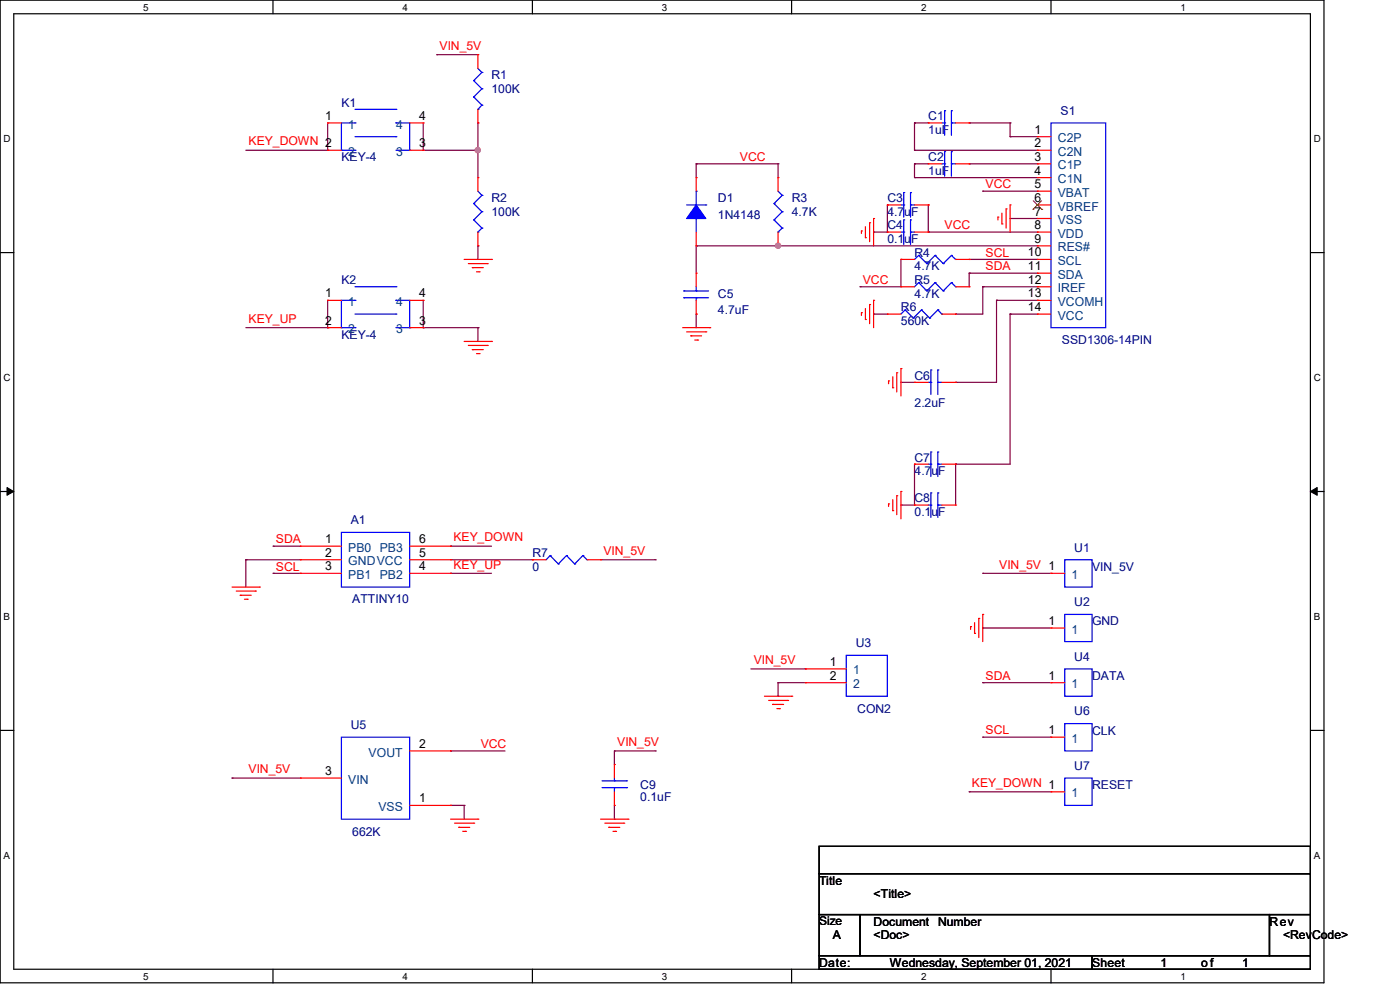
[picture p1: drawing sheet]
<svg xmlns="http://www.w3.org/2000/svg" width="297mm" height="210mm" viewBox="0 0 297 210" stroke-linecap="round" stroke-linejoin="round" font-family="sans-serif">
<path d="M0 0h280.9v208.5h-280.9zM2.9 2.9h275.1v202.7h-275.1z" fill="none" stroke="#000" stroke-width=".25"/>
<g fill="#fff">
<path d="M30.4 .3h1.1v2.4h-1.1z"/>
<path d="M30.4 205.9h1.1v2.3h-1.1z"/>
</g>
<path d="M57.9 0v2.9M57.9 205.6v2.9" fill="none" stroke="#000" stroke-width=".25"/>
<g fill="#fff">
<path d="M85.4 .3h1.1v2.4h-1.1z"/>
<path d="M85.4 205.9h1.1v2.3h-1.1z"/>
</g>
<path d="M112.9 0v2.9M112.9 205.6v2.9" fill="none" stroke="#000" stroke-width=".25"/>
<g fill="#fff">
<path d="M140.4 .3h1.2v2.4h-1.2z"/>
<path d="M140.4 205.9h1.2v2.3h-1.2z"/>
</g>
<path d="M167.9 0v2.9M167.9 205.6v2.9" fill="none" stroke="#000" stroke-width=".25"/>
<g fill="#fff">
<path d="M195.4 .3h1.2v2.4h-1.2z"/>
<path d="M195.4 205.9h1.2v2.3h-1.2z"/>
</g>
<path d="M223 0v2.9M223 205.6v2.9" fill="none" stroke="#000" stroke-width=".25"/>
<g fill="#fff">
<path d="M250.4 .3h1.2v2.4h-1.2z"/>
<path d="M250.4 205.9h1.2v2.3h-1.2z"/>
<path d="M.8 28.2h1.4v2.4h-1.4z"/>
<path d="M278.7 28.2h1.5v2.4h-1.5z"/>
<path d="M.8 78.9h1.4v2.3h-1.4z"/>
<path d="M278.7 78.9h1.5v2.3h-1.5z"/>
</g>
<path d="M0 53.6h2.9M278 53.6h2.9" fill="none" stroke="#000" stroke-width=".25"/>
<g fill="#fff">
<path d="M.8 129.6h1.3v2.3h-1.3z"/>
<path d="M278.7 129.6h1.4v2.3h-1.4z"/>
</g>
<path d="M0 104.3h2.9M278 104.3h2.9" fill="none" stroke="#000" stroke-width=".25"/>
<path d="M1.5 103.4l1.4 .9-1.4 .8zM278 104.3l1.4-.9v1.7z" fill="#000" stroke="#000" stroke-width=".21"/>
<g fill="#fff">
<path d="M.8 180.3h1.3v2.3h-1.3z"/>
<path d="M278.7 180.3h1.4v2.3h-1.4z"/>
</g>
<path d="M0 154.9h2.9M278 154.9h2.9M173.8 179.5h104.2v5.8h-104.2zM173.8 185.3h104.2v8.7h-104.2zM173.8 194h8.7v8.7h-8.7zM182.5 194h86.8v8.7h-86.8zM269.3 194h8.7v8.7h-8.7zM173.8 202.7h57.9v2.9h-57.9zM231.7 202.7h46.3v2.9h-46.3z" fill="none" stroke="#000" stroke-width=".25"/>
<g fill="none" stroke="#800040" stroke-width=".25">
<path d="M92.7 11.6h.1M92.7 11.6h8.7M52.2 31.9h17.3M69.5 31.9h.1M69.5 26.1v5.8M89.8 31.9h.1M89.8 31.9h11.6M89.8 26.1v5.8M101.4 26.1h.1M101.4 31.9h.1M101.4 26.1v11.6M147.7 34.8h.1"/>
<path d="M147.7 34.8h17.4M147.7 34.8v2.9M165.1 34.8h.1M165.1 34.8v2.9M194 26.1h.1M194 31.9h.1M194 34.8h.1M194 37.7h.1M194 26.1h2.9M194 26.1v5.8M194 34.8v2.9M194 31.9h26.1"/>
<path d="M194 34.8h2.9M194 37.7h26.1M205.6 26.1h.1M205.6 34.8h.1M205.6 26.1h8.7M205.6 34.8h14.5M214.3 29h.1M214.3 26.1h.1M214.3 29h5.8M214.3 26.1v2.9M101.4 52.2h.1M101.4 52.2v2.8"/>
<path d="M147.7 52.2h.1M147.7 52.2h72.4M147.7 52.2v5.8M165.1 52.2h.1M185.3 49.2h.1M188.3 43.5h.1M188.3 43.5v5.7h-3M191.1 55h.1M191.1 55v5.8h-8.6M196.9 43.5h.1M196.9 49.2h.1M196.9 49.2h23.2"/>
<path d="M196.9 43.5v5.7M205.6 55h.1M205.6 58h.1M205.6 55h14.5M205.6 58h14.5M205.6 58v2.8M208.5 40.6h.1M208.5 40.6h11.6M214.3 46.4h.1M214.3 46.4h5.8M52.2 69.5h17.3M69.5 69.5h.1"/>
<path d="M69.5 63.7v5.8M89.8 69.5h.1M89.8 69.5h11.6M89.8 63.7v5.8M101.4 69.5h.1M101.4 69.5v2.9M147.7 66.6h.1M147.7 66.6v2.9M182.5 60.8h.1M185.3 66.6h.1M185.3 66.6h3M202.7 66.6h.1"/>
<path d="M208.5 60.8h.1M208.5 60.8h11.6M208.5 60.8v5.8h-5.8M211.4 63.7h.1M211.4 63.7h8.7M211.4 63.7v17.4h-8.7M214.3 66.6h.1M214.3 66.6v31.9h-11.6M214.3 66.6h5.8M191.1 81.1h.1M191.1 81.1h2.9M194 98.5h.1"/>
<path d="M194 98.5v8.6h-2.9M202.7 81.1h.1M202.7 98.5h.1M202.7 98.5v8.6M52.2 118.7h.1M52.2 118.7h11.5M52.2 118.7v5.8M58 115.9h.1M58 115.9h5.7M95.6 115.9h.1M95.6 115.9h8.7M95.6 118.7h17.3"/>
<path d="M112.9 118.7h.1M127.4 118.7h11.6M139 118.7h.1M191.1 107.1h.1M58 121.6h.1M58 121.6h5.7M95.6 121.6h.1M95.6 121.6h8.7M208.5 121.6h.1M208.5 133.2h.1M208.5 121.6h14.5M208.5 133.2h14.5"/>
<path d="M95.6 159.3h.1M95.6 159.3h11.5M130.3 159.3h.1M130.3 159.3h8.7M130.3 159.3v2.9M139 159.3h.1M159.3 141.9h11.6M165.1 144.8h.1M165.1 147.7h.1M165.1 144.8v2.9M165.1 144.8h5.8M170.9 141.9h.1"/>
<path d="M208.5 144.8h.1M208.5 156.4h.1M208.5 144.8h14.5M208.5 156.4h14.5M49.2 165.1h.1M49.2 165.1h14.5M95.6 170.9h.1M95.6 170.9h2.9M98.5 170.9h.1M98.5 170.9v2.9M130.3 173.8h.1M130.3 170.9v2.9"/>
<path d="M205.6 168h.1M205.6 168h17.4"/>
</g>
<g fill="#f0f" stroke="#f0f" stroke-width=".25">
<circle cx="165.1" cy="52.1" r=".55"/>
<circle cx="101.3" cy="31.9" r=".55"/>
</g>
<g fill="none" stroke="#f00" stroke-width=".25">
<path d="M101.4 11.6h.1M101.4 11.6v2.9M69.5 26.1h.1M69.5 31.9h.1M69.5 26.1h2.9M69.5 31.9h2.9M86.9 26.1h2.9M86.9 31.9h2.9M89.8 31.9h.1M89.8 26.1h.1M101.4 37.7h.1M101.4 26.1h.1"/>
<path d="M101.4 23.2v2.9M101.4 37.7v2.9M147.7 37.7h.1M147.7 37.7v2.9M165.1 37.7h.1M165.1 37.7v2.9M196.9 26.1h.1M196.9 34.8h.1M196.9 26.1h2.9M196.9 34.8h2.9M202.7 26.1h2.9M202.7 34.8h2.9"/>
<path d="M205.6 26.1h.1M205.6 34.8h.1M220.1 29h.1M220.1 31.9h.1M220.1 34.8h.1M220.1 37.7h.1M220.1 34.8h2.9M220.1 31.9h2.9M220.1 29h2.9M220.1 37.7h2.9M98.5 55h5.8M99.4 55.9h4"/>
<path d="M100.2 56.8h.1M100.2 56.8h2.3M101.1 57.7h.5M101.4 52.2h.1M101.4 49.2v3M101.6 57.7h.1M103.4 55.9h.1M104.3 55h.1M147.7 52.2h.1M147.7 58h.1M147.7 49.2v3M147.7 58v2.8"/>
<path d="M165.1 52.2h.1M165.1 49.2v3M182.8 49h.1M182.8 49v.5M183.6 50.4h.1M183.6 48.1v2.3M184.5 47.2h.1M184.5 47.2v4.1M185.3 46.4h.1M185.3 46.4v5.8M188.3 43.5h.1M188.3 49.2h.1"/>
<path d="M188.3 43.5h2.8M188.3 49.2h2.8M191.1 55h.1M191.1 55h2.9M194 43.5h2.9M194 49.2h2.9M196.9 43.5h.1M196.9 49.2h.1M202.7 55h2.9M205.6 55h.1M211.7 46.1h.1M211.7 46.1v.6"/>
<path d="M212.6 47.5h.1M212.6 45.2v2.3M213.4 44.3h.1M213.4 44.3v4.1M214.3 43.5h.1M214.3 43.5v5.7M220.1 40.6h.1M220.1 43.5h.1M220.1 46.4h.1M220.1 49.2h.1M220.1 52.2h.1M220.1 55h.1"/>
<path d="M220.1 58h.1M220.1 55h2.9M220.1 43.5h2.9M220.1 49.2h2.9M220.1 40.6h2.9M220.1 46.4h2.9M220.1 52.2h2.9M220.1 58h2.9M69.5 63.7h.1M69.5 69.5h.1M69.5 69.5h2.9M69.5 63.7h2.9"/>
<path d="M86.9 69.5h2.9M86.9 63.7h2.9M89.8 69.5h.1M89.8 63.7h.1M98.5 72.4h5.8M99.4 73.3h4M100.2 74.2h.1M100.2 74.2h2.3M101.1 75h.5M101.6 75h.1M103.4 73.3h.1M104.3 72.4h.1"/>
<path d="M144.8 69.5h5.8M145.7 70.4h4M146.6 71.2h.1M146.6 71.2h2.2M147.4 72.1h.6M147.7 66.6h.1M147.7 63.7v2.9M148 72.1h.1M149.7 70.4h.1M150.6 69.5h.1M182.8 66.3h.1M182.8 66.3v.6"/>
<path d="M183.6 67.8h.1M183.6 65.4v2.4M184.5 64.6h.1M184.5 64.6v4.1M185.3 63.7h.1M185.3 63.7v5.8M188.3 66.6h.1M188.3 66.6h2.8M189.4 79.9v2.4M190.2 79.1h.1M190.2 79.1v4M191.1 78.2h.1"/>
<path d="M191.1 60.8h.1M191.1 78.2v5.8M191.1 60.8h2.9M199.8 66.6h2.9M202.7 66.6h.1M202.7 60.8h2.9M205.6 60.8h.1M220.1 60.8h.1M220.1 63.7h.1M220.1 66.6h.1M220.1 63.7h2.9M220.1 60.8h2.9"/>
<path d="M220.1 66.6h2.9M188.5 80.8h.1M188.5 80.8v.6M189.4 82.3h.1M194 98.5h.1M194 81.1h.1M194 98.5h2.9M194 81.1h2.9M199.8 98.5h2.9M199.8 81.1h2.9M202.7 98.5h.1M202.7 81.1h.1"/>
<path d="M63.7 115.9h.1M63.7 118.7h.1M63.7 115.9h8.7M63.7 118.7h8.7M86.9 115.9h8.7M86.9 118.7h8.7M95.6 118.7h.1M95.6 115.9h.1M112.9 118.7h.1M112.9 118.7h3M124.5 118.7h2.9M127.4 118.7h.1"/>
<path d="M188.5 106.9h.1M188.5 106.9v.5M189.4 108.3h.1M189.4 106v2.3M190.2 105.2h.1M190.2 105.2v4M191.1 104.3h.1M191.1 104.3v5.8M194 107.1h.1M194 107.1h2.9M199.8 107.1h2.9M202.7 107.1h.1"/>
<path d="M49.2 124.5h5.8M50.1 125.4h4.1M51 126.3h.1M51 126.3h2.3M51.9 127.1h.6M52.5 127.1h.1M54.2 125.4h.1M55 124.5h.1M63.7 121.6h.1M63.7 121.6h8.7M86.9 121.6h8.7M95.6 121.6h.1"/>
<path d="M205.9 132.9h.1M205.9 132.9v.6M206.8 134.4h.1M206.8 132.1v2.3M207.6 131.2h.1M207.6 131.2v4.1M208.5 130.3h.1M208.5 130.3v5.8M223 121.6h.1M223 133.2h.1M223 121.6h2.9M223 133.2h2.9"/>
<path d="M86.9 159.3h8.7M95.6 159.3h.1M162.2 147.7h5.8M163.1 148.6h4M163.9 149.4h.1M163.9 149.4h2.3M164.8 150.3h.6M165.4 150.3h.1M167.1 148.6h.1M168 147.7h.1M170.9 141.9h.1M170.9 144.8h.1"/>
<path d="M170.9 144.8h8.6M170.9 141.9h8.6M223 144.8h.1M223 156.4h.1M223 144.8h2.9M223 156.4h2.9M63.7 165.1h.1M63.7 165.1h8.7M86.9 170.9h8.7M95.6 170.9h.1M95.6 173.8h5.8M96.4 174.6h4.1"/>
<path d="M97.3 175.5h.1M97.3 175.5h2.4M98.2 176.4h.6M98.8 176.4h.1M100.5 174.6h.1M101.4 173.8h.1M127.4 173.8h5.8M128.3 174.6h4M129.2 175.5h.1M129.2 175.5h2.3M130 176.4h.6M130.3 162.2h.1"/>
<path d="M130.3 170.9h.1M130.3 162.2v2.9M130.3 168v2.9M130.6 176.4h.1M132.3 174.6h.1M133.2 173.8h.1M223 168h.1M223 168h2.9"/>
</g>
<g fill="none" stroke="#00f" stroke-width=".25">
<path d="M100.5 17.1h.1M100.5 17.1l1.7 1.7M101.4 14.5l.8 .9M102.2 15.4h.1M102.2 18.8h.1M102.2 15.4l-1.7 1.7M102.2 18.8l-1.7 1.8M72.4 31.9h.1M72.4 31.9h2.9M75.3 26.1h.1M75.3 31.9h.1M75.3 26.1h-2.9v5.8"/>
<path d="M75.3 23.2h8.7M75.3 29h8.7M84 26.1h.1M84 23.2h.1M84 29h.1M84 26.1h2.9v5.8M84 31.9h2.9M86.9 31.9h.1M100.5 20.6h.1M100.5 20.6l1.7 1.7M101.4 23.2h.1M102.2 22.3h.1"/>
<path d="M102.2 22.3l-.8 .9M199.8 26.1h.6M199.8 34.8h.6M200.4 26.1h.1M200.4 23.5h.1M200.4 34.8h.1M200.4 32.2h.1M200.4 23.5v5.2M200.4 32.2v5.2M201.8 23.5h.1M201.8 26.1h.1M201.8 32.2h.1"/>
<path d="M201.8 34.8h.1M201.8 26.1h.9M201.8 23.5v5.2M201.8 32.2v5.2M201.8 34.8h.9M223 26.1h11.6v43.4h-11.6zM100.5 43.2h.1M100.5 46.7h.1M100.5 43.2l1.7 1.7M100.5 46.7l1.7 1.7M101.4 49.2h.1M101.4 40.6l.8 .8"/>
<path d="M102.2 41.4h.1M102.2 44.9h.1M102.2 48.4h.1M102.2 41.4l-1.7 1.8M102.2 44.9l-1.7 1.8M102.2 48.4l-.8 .8M145.7 43.5h4M147.7 46.4h.1M147.7 40.6h.1M147.7 40.6v2.9M147.7 46.4v2.8M149.7 43.5h.1"/>
<path d="M164.2 43.2h.1M164.2 46.7h.1M164.2 43.2l1.7 1.7M164.2 46.7l1.7 1.7M165.1 49.2h.1M165.1 40.6l.8 .8M165.9 41.4h.1M165.9 44.9h.1M165.9 48.4h.1M165.9 41.4l-1.7 1.8M165.9 44.9l-1.7 1.8M165.9 48.4l-.8 .8"/>
<path d="M191.1 43.5h.6M191.1 49.2h.6M191.7 43.5h.1M191.7 40.9h.1M191.7 49.2h.1M191.7 46.7h.1M191.7 40.9v5.2M191.7 46.7v5.2M193.2 40.9h.1M193.2 43.5h.1M193.2 46.7h.1M193.2 49.2h.1"/>
<path d="M193.2 43.5h.8M193.2 40.9v5.2M193.2 46.7v5.2M193.2 49.2h.8M194.9 54.2h.1M194.9 59.9h.1M194.9 54.2l-.9 .8M194.9 54.2l1.7 1.7M194.9 59.9l-.9 .9M194.9 59.9l1.7 1.8M196.6 55.9h.1M198.4 54.2h.1"/>
<path d="M198.4 59.9h.1M198.4 54.2l-1.8 1.7M198.4 54.2l1.7 1.7M198.4 59.9l-1.8 1.8M198.4 59.9l1.7 1.8M200.1 55.9h.1M201.8 54.2h.1M201.8 59.9h.1M201.8 54.2l-1.7 1.7M201.8 54.2l.9 .8M201.8 59.9l-1.7 1.8M201.8 59.9l.9 .9"/>
<path d="M202.7 55h.1M72.4 69.5h.1M72.4 69.5h2.9M75.3 63.7h.1M75.3 69.5h.1M75.3 63.7h-2.9v5.8M75.3 60.8h8.7M75.3 66.6h8.7M84 63.7h.1M84 60.8h.1M84 66.6h.1M84 63.7h2.9v5.8"/>
<path d="M84 69.5h2.9M86.9 69.5h.1M145.1 61.7h.1M145.1 63.2h.1M145.1 61.7h5.2M145.1 63.2h5.2M147.7 63.2h.1M147.7 61.7h.1M147.7 60.8v.9M147.7 63.2v.5M192 65.7h.1M192 65.7l-.9 .9"/>
<path d="M192 65.7l1.8 1.8M193.8 67.5h.1M195.5 65.7h.1M195.5 65.7l-1.7 1.8M195.5 65.7l1.7 1.8M196.6 61.7h.1M197.2 67.5h.1M197.5 78.5h.1M197.5 78.5v5.2M199 78.5h.1M199 65.7h.1M199 78.5v5.2"/>
<path d="M199 65.7l-1.8 1.8M199 65.7l.8 .9M199.8 66.6h.1M200.1 61.7h.1M202.7 60.8h.1M196.9 98.5h.6M196.9 81.1h.6M197.5 98.5h.1M197.5 95.9h.1M197.5 81.1h.1M197.5 95.9v5.2M199 95.9h.1"/>
<path d="M199 98.5h.1M199 81.1h.1M199 98.5h.8M199 95.9v5.2M199 81.1h.8M72.4 112.9h14.5v11.6h-14.5zM116.7 117.9h.1M116.7 117.9l-.8 .8M116.7 117.9l1.7 1.7M118.4 119.6h.1M120.2 117.9h.1M120.2 117.9l-1.8 1.7"/>
<path d="M120.2 117.9l1.7 1.7M121.9 119.6h.1M123.7 117.9h.1M123.7 117.9l-1.8 1.7M123.7 117.9l.8 .8M124.5 118.7h.1M196.9 107.1h.6M197.5 107.1h.1M197.5 104.6h.1M197.5 104.6v5.2M199 104.6h.1M199 107.1h.1"/>
<path d="M199 104.6v5.2M199 107.1h.8M225.9 118.7h5.8v5.8h-5.8zM179.5 139h8.8v8.7h-8.8zM225.9 130.3h5.8v5.8h-5.8zM72.4 156.4h14.5v17.4h-14.5zM225.9 141.9h5.8v5.8h-5.8zM225.9 153.5h5.8v5.8h-5.8zM127.7 167.1h5.2M127.7 165.7h5.2M130.3 165.7h.1M130.3 167.1h.1"/>
<path d="M130.3 165.1v.6M130.3 167.1v.9M132.9 167.1h.1M132.9 165.7h.1M225.9 165.1h5.8v5.8h-5.8z"/>
</g>
<path d="M147.7 43.5l2 2.9h-4z" fill-rule="evenodd" fill="#00f" stroke="#00f" stroke-width=".25"/>
<path d="M219.2 44.4h.1M219.2 42.6l1.8 1.8M221 42.6l-1.8 1.8M221 44.4h.1" fill="none" stroke="#804000" stroke-width=".21"/>
<g font-size="2.6" fill="#f00">
<text x="93.3" y="10.6">VIN_5V</text>
<text x="52.7" y="30.9">KEY_DOWN 2</text>
<text x="157" y="34.2">VCC</text>
<text x="209.1" y="40">VCC</text>
<text x="200.4" y="48.6">VCC</text>
<text x="209.1" y="54.4">SCL</text>
<text x="209.1" y="57.4">SDA</text>
<text x="183" y="60.2">VCC</text>
<text x="52.7" y="68.5">KEY_UP</text>
<text x="58.5" y="115.3">SDA</text>
<text x="96.2" y="114.9">KEY_DOWN</text>
<text x="128" y="117.7">VIN_5V</text>
<text x="58.5" y="121">SCL</text>
<text x="96.2" y="120.6">KEY_UP</text>
<text x="212" y="120.6">VIN_5V 1</text>
<text x="159.9" y="140.9">VIN_5V</text>
<text x="209.1" y="144.2">SDA</text>
<text x="209.1" y="155.8">SCL</text>
<text x="102" y="158.7">VCC</text>
<text x="130.9" y="158.3">VIN_5V</text>
<text x="52.7" y="164">VIN_5V</text>
<text x="206.2" y="167">KEY_DOWN 1</text>
</g>
<g font-size="2.6" fill="#000080">
<text x="104.3" y="16.8">R1</text>
<text x="72.4" y="22.6">K1</text>
<text x="104.3" y="19.7">100K</text>
<text x="196.9" y="25.5">C1</text>
<text x="196.9" y="28.4">1uF</text>
<text x="225" y="24.3">S1</text>
<text x="72.4" y="34.2">KEY-4</text>
<text x="196.9" y="34.2">C2</text>
<text x="196.9" y="37.1">1uF</text>
<text x="104.3" y="42.9">R2</text>
<text x="104.3" y="45.8">100K</text>
<text x="152.3" y="42.9">D1</text>
<text x="152.3" y="46.4">1N4148</text>
<text x="168" y="42.9">R3</text>
<text x="168" y="45.8">4.7K</text>
<text x="188.3" y="42.9">C3</text>
<text x="188.3" y="45.8">4.7uF</text>
<text x="188.3" y="48.7">C4</text>
<text x="188.3" y="51.6">0.1uF</text>
<text x="194" y="54.5">R4</text>
<text x="194" y="57.4">4.7K</text>
<text x="72.4" y="60.3">K2</text>
<text x="152.3" y="63.2">C5</text>
<text x="194" y="60.3">R5</text>
<text x="194" y="63.2">4.7K</text>
<text x="72.4" y="71.8">KEY-4</text>
<text x="152.3" y="66.6">4.7uF</text>
<text x="191.1" y="66">R6</text>
<text x="191.1" y="69">560K</text>
<text x="225.3" y="73">SSD1306-14PIN</text>
<text x="194" y="80.5">C6</text>
<text x="194" y="86.3">2.2uF</text>
<text x="194" y="97.9">C7</text>
<text x="194" y="100.8">4.7uF</text>
<text x="194" y="106.6">C8</text>
<text x="74.4" y="111.2">A1</text>
<text x="194" y="109.5">0.1uF</text>
<text x="112.9" y="118.2">R7</text>
<text x="227.9" y="117">U1</text>
<text x="112.9" y="121.1">0</text>
<text x="231.7" y="121.1">VIN_5V</text>
<text x="74.7" y="128">ATTINY10</text>
<text x="227.9" y="128.6">U2</text>
<text x="181.6" y="137.3">U3</text>
<text x="231.7" y="132.7">GND</text>
<text x="227.9" y="140.2">U4</text>
<text x="231.7" y="144.2">DATA</text>
<text x="74.4" y="154.6">U5</text>
<text x="181.9" y="151.2">CON2</text>
<text x="227.9" y="151.8">U6</text>
<text x="231.7" y="155.8">CLK</text>
<text x="135.8" y="167.4">C9</text>
<text x="227.9" y="163.4">U7</text>
<text x="231.7" y="167.4">RESET</text>
<text x="135.8" y="170">0.1uF</text>
<text x="74.7" y="177.2">662K</text>
</g>
<g font-size="2.6">
<text x="69" y="25.4">1</text>
<text x="88.9" y="25.4">4</text>
<text x="219.5" y="28.4">1</text>
<text x="88.9" y="31.2">3</text>
<text x="219.5" y="31.2">2</text>
<text x="219.5" y="34.1">3</text>
<text x="219.5" y="37">4</text>
<text x="219.5" y="39.9">5</text>
<text x="219.5" y="42.8">6</text>
<text x="219.5" y="45.7">7</text>
<text x="219.5" y="48.6">8</text>
<text x="219.5" y="51.5">9</text>
<text x="218.1" y="54.4">10</text>
<text x="218.1" y="57.3">11</text>
<text x="69" y="63.1">1</text>
<text x="88.9" y="63.1">4</text>
<text x="218.1" y="60.2">12</text>
<text x="218.1" y="63.1">13</text>
<text x="218.1" y="66">14</text>
<text x="69" y="68.9">2</text>
<text x="88.9" y="68.9">3</text>
<text x="69" y="115.2">1</text>
<text x="69" y="118.1">2</text>
<text x="88.9" y="118.1">5</text>
<text x="88.9" y="115.2">6</text>
<text x="69" y="121">3</text>
<text x="88.9" y="121">4</text>
<text x="222.4" y="132.6">1</text>
<text x="176.1" y="141.3">1</text>
<text x="176.1" y="144.2">2</text>
<text x="222.4" y="144.2">1</text>
<text x="222.4" y="155.7">1</text>
<text x="88.9" y="158.7">2</text>
<text x="69" y="164.4">3</text>
<text x="88.9" y="170.2">1</text>
<text x="173.8" y="187.7">Title</text>
<text x="185.3" y="190.6">&lt;Title&gt;</text>
<text x="185.3" y="196.3">Document</text>
<text x="199" y="196.3">Number</text>
<text x="269.3" y="196.3">Rev</text>
<text x="176.7" y="199.3">A</text>
<text x="185.3" y="199.3">&lt;Doc&gt;</text>
<text x="272.2" y="199.3">&lt;RevCode&gt;</text>
<text x="173.8" y="205.1">Date:</text>
<text x="188.8" y="205.1">Wednesday, September 01, 2021</text>
<text x="231.7" y="205.1">Sheet</text>
<text x="246.2" y="205.1">1</text>
<text x="254.8" y="205.1">of</text>
<text x="263.5" y="205.1">1</text>
</g>
<g font-size="2.6" fill="#004080">
<text x="73.9" y="27.3">1</text>
<text x="84" y="27.3">4</text>
<text x="73.9" y="33.1">2</text>
<text x="84" y="33.1">3</text>
<text x="224.4" y="30.2">C2P</text>
<text x="224.4" y="33.1">C2N</text>
<text x="224.4" y="35.9">C1P</text>
<text x="224.4" y="38.9">C1N</text>
<text x="224.4" y="41.7">VBAT</text>
<text x="224.4" y="44.7">VBREF</text>
<text x="224.4" y="47.5">VSS</text>
<text x="224.4" y="50.4">VDD</text>
<text x="224.4" y="53.3">RES#</text>
<text x="224.4" y="56.2">SCL</text>
<text x="224.4" y="59.1">SDA</text>
<text x="73.9" y="64.9">1</text>
<text x="84" y="64.9">4</text>
<text x="224.4" y="62">IREF</text>
<text x="224.4" y="64.9">VCOMH</text>
<text x="73.9" y="70.7">2</text>
<text x="84" y="70.7">3</text>
<text x="224.4" y="67.8">VCC</text>
<text x="73.9" y="117">PB0 PB3</text>
<text x="73.9" y="119.9">GNDVCC</text>
<text x="73.9" y="122.8">PB1 PB2</text>
<text x="227.3" y="122.8">1</text>
<text x="227.3" y="134.4">1</text>
<text x="181" y="143.1">1</text>
<text x="181" y="146">2</text>
<text x="227.3" y="146">1</text>
<text x="78.2" y="160.5">VOUT</text>
<text x="227.3" y="157.6">1</text>
<text x="73.9" y="166.2">VIN</text>
<text x="80.3" y="172">VSS</text>
<text x="227.3" y="169.2">1</text>
</g>
<text font-size="2.5" x="173.8" y="196.3">Size</text>
<g font-size="2.1">
<text x="30.4" y="2.2">5</text>
<text x="85.4" y="2.2">4</text>
<text x="140.4" y="2.2">3</text>
<text x="195.4" y="2.2">2</text>
<text x="250.4" y="2.2">1</text>
<text x=".8" y="30.1">D</text>
<text x="278.7" y="30.1">D</text>
<text x=".8" y="80.8">C</text>
<text x="278.7" y="80.8">C</text>
<text x=".8" y="131.5">B</text>
<text x="278.7" y="131.5">B</text>
<text x=".8" y="182.2">A</text>
<text x="278.7" y="182.2">A</text>
<text x="30.4" y="207.8">5</text>
<text x="85.4" y="207.8">4</text>
<text x="140.4" y="207.8">3</text>
<text x="195.4" y="207.8">2</text>
<text x="250.4" y="207.8">1</text>
</g>
</svg>
